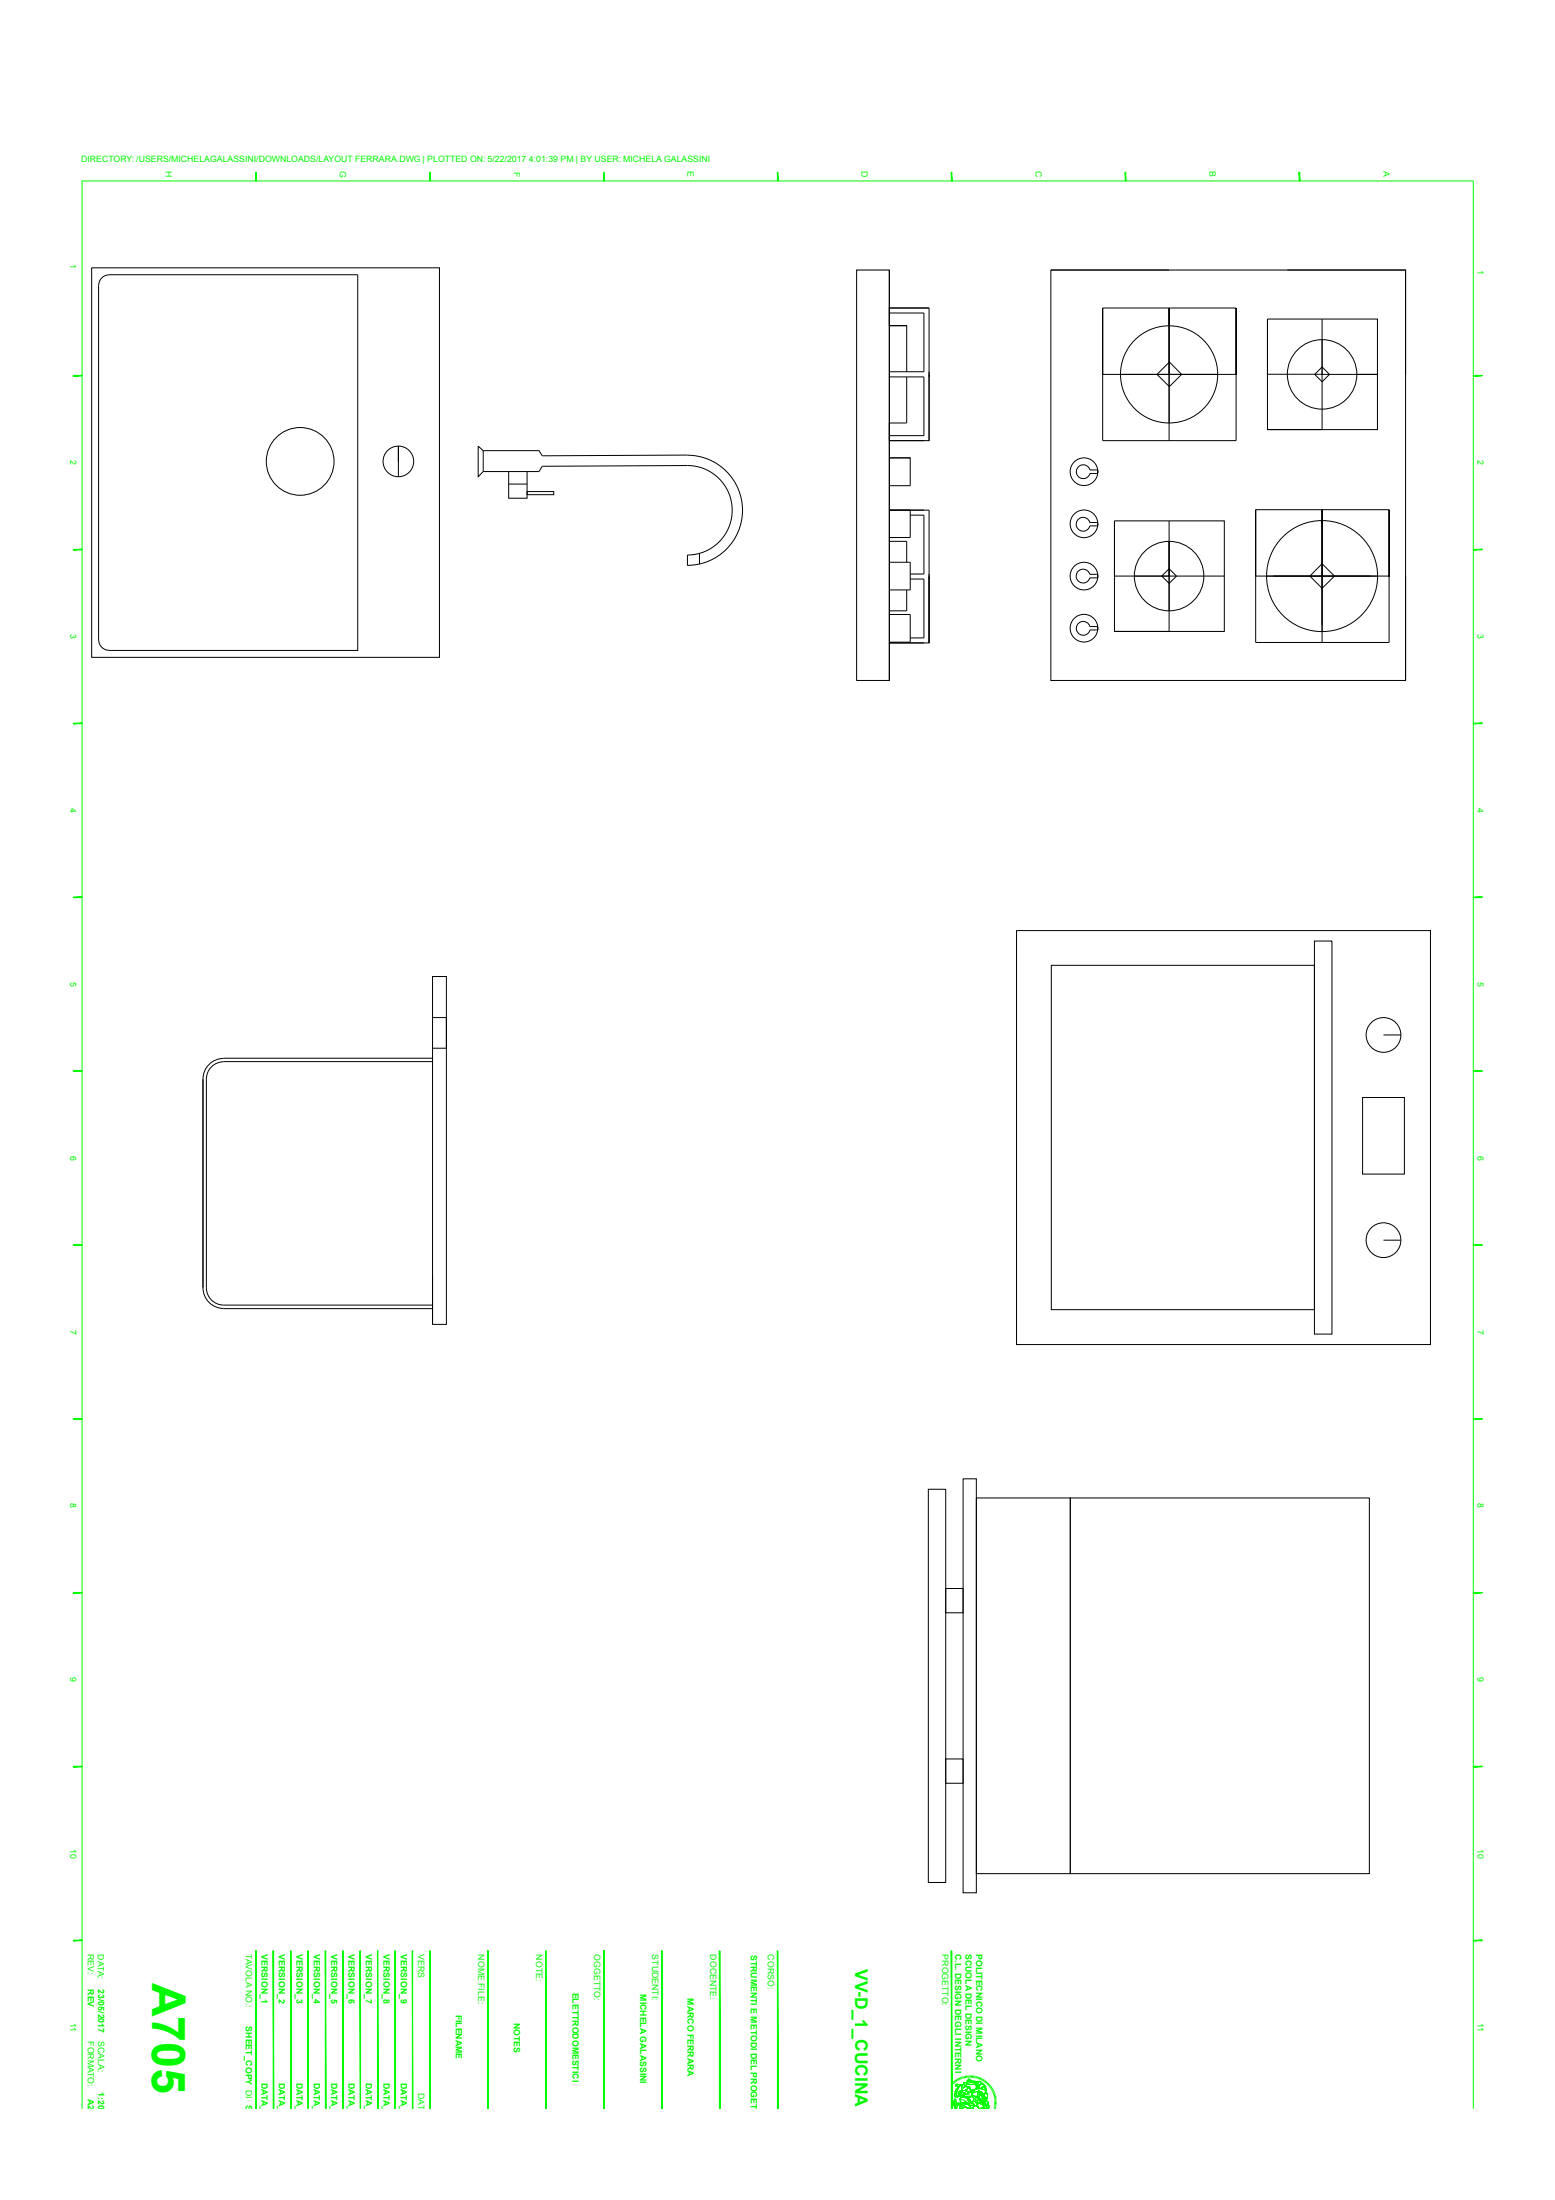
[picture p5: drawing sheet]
<svg xmlns="http://www.w3.org/2000/svg" width="210mm" height="297mm" viewBox="0 0 210 297" stroke-linecap="round" stroke-linejoin="round" font-family="sans-serif">
<g fill="none" stroke="#000" stroke-width=".13">
<path d="M12.4 36.2h46.9v52.6h-46.9zM13.3 38.5v47.9M14.7 37.1a1.39 1.39 0 0 0-1.4 1.4M14.7 37.1h33.6v50.7h-33.6a1.39 1.39 0 0 1-1.4-1.4M115.6 36.5h4.4v55.4h-4.4zM120 36.5v55.4M141.9 36.5h47.8v55.4h-47.8zM141.9 36.5h15.9M173.8 36.5h15.9v14.1M120 44h2.4v6.2M120 44h2.4M120 42.3h4.7v7.9h-4.7"/>
<path d="M120 50.9h4.7v7.9h-4.7M120 41.6h5.4M120 59.5h4.7M125.4 41.6h-5.4v2.4M125.4 41.6v17.9h-5.4v-2.4h2.4v-6.2M125.4 50.2v9.3M148.8 41.6h18.1M151.2 50.6h13.2M157.8 57.1v-15.5v17.9M157.8 41.6v9h-9v-9v17.9h18.1v-17.9v9h-9M157.9 48.9l1.6 1.7-1.6 1.6-1.7-1.6zM171.1 43.1h7.4"/>
<path d="M178.5 49.5l1 1.1-1 .9-1-.9zM178.5 43.1v7.5h7.4h-2.7M178.5 43.1h7.4v14.9h-14.8M178.5 45.8v12.2h-7.4v-14.9v7.4h7.4M53.8 62.3v-2.1v4.2M64.5 60.2l.7 .6v2.9l-.7 .7zM65.2 60.8h7.6l.4 .7h19.6a7.4 7.4 0 0 1 7.4 7.4 7.4 7.4 0 0 1-7.4 7.4v-1.4a6 6 0 0 0 6-6 6 6 0 0 0-6-6l-19.6 .1-.4 .7h-7.6M68.7 63.7v3.6h2.4v-3.6M68.7 65.4h2.4M71.1 66.4h3.6v.4h-3.6zM94.4 74.7v1.5M120 68.9h5.4v17.9h-5.4h4.7"/>
<path d="M120 75.9h2.9v3.8h-2.9M120 73.1h2.4v2.8M122.4 79.7v2.8h-2.4M122.9 61.8h-2.9h2.9v3.8h-2.9M122.9 68.9v3.7h-2.9M122.9 69.6h1.8v7.9h-1.8M122.9 78.2h1.8v7.9h-1.8M125.4 77.5v9.3M145.6 77a.93 .93 0 0 1 1.5 .5h1l.1 .2-.1 .3h-1a.93 .93 0 0 1-1.4 .6 .93 .93 0 0 1-.1-1.6zM147.1 70.5h1a.28 .28 0 0 1 0 .5h-1a.93 .93 0 0 1-1.5 .5 .93 .93 0 0 1 .1-1.5 .93 .93 0 0 1 1.4 .6M147.1 63.5h1l.1 .1-.1 .3h-1M147.1 63.5a.93 .93 0 0 0-1.4-.6 .93 .93 0 0 0 0 1.6 .93 .93 0 0 0 1.4-.6"/>
<path d="M150.4 70.3h7.4M157.8 76.8l1 1-1 1-1-1zM157.8 70.3v15h-7.4v-15v7.5h14.9M157.8 70.3h7.5v7.5M157.8 73.1v9.4M165.3 77.8v7.5h-14.9M169.5 68.8h18M170.9 77.8h15.1M178.5 76.1l1.6 1.7-1.6 1.6-1.7-1.6zM178.5 71.2v-2.4v17.9M178.5 68.8v9h-9v-9v17.9h18v-17.9v9h-9M178.5 70.3v15"/>
<path d="M189.7 77.8v14.1M120 83h2.9v3.7h-2.9M147.1 84.6h1a.28 .28 0 0 1 0 .5h-1M147.1 84.6a.93 .93 0 0 0-1.4-.5 .93 .93 0 0 0 0 1.5 .93 .93 0 0 0 1.4-.5M58.4 131.8v47v-6.6M58.4 137.4h1.9v4.1h-1.9M60.3 131.8h-1.9h1.9v47h-1.9M137.2 125.6h55.9v55.9h-55.9zM141.9 130.3h35.5v46.5h-35.5zM177.4 127.1h2.4v53h-2.4zM186.8 139.7h2.3M30.2 143.4a2.35 2.35 0 0 0-2.3 2.3v28.2a2.35 2.35 0 0 0 2.3 2.3h28.2"/>
<path d="M30.2 143.3h28.2M58.4 142.9h-28.2a2.8 2.8 0 0 0-2.8 2.8v28.2a2.8 2.8 0 0 0 2.8 2.8M183.9 148.2h5.7v10.3h-5.7zM30.2 176.7h28.2M186.8 167.4h2.3M130 199.7h1.8v55.9h-1.8zM125.3 201.1h2.4v53.1h-2.4zM127.7 214.5h2.3v3.3h-2.3zM131.8 202.3h12.7v50.7h-12.7zM144.5 202.3h40.3v50.7h-40.3zM127.7 237.5h2.3v3.3h-2.3z"/>
<circle cx="157.8" cy="50.5" r="6.6"/>
<circle cx="178.5" cy="50.6" r="4.7"/>
<circle cx="40.5" cy="62.3" r="4.6"/>
<circle cx="53.8" cy="62.3" r="2.07"/>
<circle cx="146.3" cy="63.7" r="1.87"/>
<circle cx="146.3" cy="70.7" r="1.87"/>
<circle cx="146.3" cy="77.8" r="1.87"/>
<circle cx="157.8" cy="77.8" r="4.7"/>
<circle cx="178.5" cy="77.8" r="7.5"/>
<circle cx="146.3" cy="84.8" r="1.87"/>
<circle cx="186.8" cy="139.7" r="2.35"/>
<circle cx="186.8" cy="167.4" r="2.35"/>
</g>
<g fill="none" stroke="#0f0" stroke-width=".13">
<path d="M127.4 283.5h.3M127.4 283.7h.3M127.4 283.8h.3M127.4 283.3l.3 .1M127.4 283.2h.3M127.4 283l.4 .1M127.5 282.9h.3M127.5 282.7l.3 .1M127.6 282.5l.3 .1M127.6 282.4l.3 .1M127.7 284h-.3M127.7 284.1l-.3 .1"/>
<path d="M127.7 284.3h-.3M127.7 282.2l.3 .2M127.7 284.4l-.3 .1M127.8 284.6l-.3 .1M127.8 284.7h.1M127.8 282.1l.3 .1M127.9 281.9l.3 .2M128 281.8l.2 .2M128.1 281.6l.2 .2M128.2 281.5l.2 .2M128.3 281.4l.2 .2M128.4 281.3l.2 .2"/>
<path d="M128.5 281.2l.2 .2M128.7 281l.2 .3M128.8 280.9l.2 .3M128.9 280.8l.2 .3M129 280.7l.2 .3M129.2 280.7l.1 .2M129.3 280.6l.2 .3M129.5 280.5l.1 .3M129.6 280.4l.2 .3M129.8 280.4l.1 .3M130 280.3v.3M130.1 280.3l.1 .3"/>
<path d="M130.3 280.3v.3M130.5 280.2v.3M130.6 280.2l.1 .3M130.8 280.2v.3M130.8 283.2l-.2 .3 .2 .2h.1l.2 .2 .2-.1 .2-.5-.4-.3h.1l.5 .1 .1 .1-.1 .1v.4M131 280.2v.3M131.1 280.2v.3M131.3 280.2v.3M131.5 280.2l-.1 .4M131.6 280.3v.3M131.8 280.3l-.1 .3M132 280.3l-.1 .4"/>
<path d="M132.1 280.4l-.1 .3M132.3 280.5l-.1 .2M132.4 280.5l-.1 .3M132.6 280.6l-.2 .3M132.7 280.7l-.1 .2M132.9 280.8l-.2 .2M133 280.9l-.2 .2M133.1 281l-.2 .2M133.3 281.1l-.2 .2M133.4 281.2l-.2 .2M133.5 281.3l-.2 .2M133.6 281.4l-.2 .2"/>
<path d="M133.7 281.5l-.2 .2M133.8 281.7l-.2 .2M133.9 281.8l-.2 .2M134 282l-.2 .1M134.1 284.6l.3 .1M134.1 282.1l-.3 .1M134.2 284.5h.3M134.2 284.3l.3 .1M134.2 284.2h.3M134.2 282.2l-.3 .2M134.2 284h.3M134.2 283.9h.3"/>
<path d="M134.2 283.7h.3M134.3 282.4l-.3 .1M134.3 282.6l-.3 .1M134.4 282.7l-.3 .1M134.4 282.9l-.3 .1M134.5 283l-.3 .1M134.5 283.2h-.3M134.5 283.4h-.3M134.5 283.5h-.3"/>
</g>
<path d="M130.6 283.3l-.7-.3-.3 .4 .1 .5 .5 .1-.1-.1 .2 .1-.1-.2 .2-.1-.1 .2 .3 .1 .1 .2 .3 .1 .2-.1 .3 .2 .4-.1 .1-.3h-.1l-.2-.3" fill="none" stroke="#0f0" stroke-width=".13"/>
<path d="M130.6 283.3h.1M131.5 283.3l-.3-.3-.4 .2 .2 .5v.2h.2" fill="none" stroke="#0f0" stroke-width=".13"/>
<path d="M128.9 284.7l-.2-.8h.1l.2 .8M129.6 284.7v-.3l.9 .1 .1 .2a.12 .12 0 0 1 0-.1 .12 .12 0 0 1 .2 0l.3 .1M129.7 284.7h.4M131.3 284.7l-.1-.1 .2-.2 .3-.1h.2l.3 .4M131.5 283.3l-.2 .5-.1 .1M132.9 284.2l.3 .1 .1 .3-.3 .1-.2-.1h-.3l.1 .1h.3h-.3h-.3M133 284.1l.5 .2v.2l-.1 .2" fill="none" stroke="#0f0" stroke-width=".13"/>
<path d="M129 284.7l-.2-.8 .2-.5 .2 .9-.1 .4M129.1 284l.5 .1 .1 .1h-.6l.3-.1zM129.4 284l.4-.1 .9 .3 .3 .1 .1 .4-.5-.1-.6-.4h-.3l-.1-.1zM132.8 284.3l.1-.1 .3 .1 .1 .3-.3 .1-.2-.1zM133 284.1h-.4l.3 .1" fill="none" stroke="#0f0" stroke-width=".13"/>
<path d="M130.1 283.9l.2 .1-.1-.2 .2-.1-.1 .2 .3 .1 .1 .1h-.4z" fill="none" stroke="#0f0" stroke-width=".13"/>
<path d="M133.4 283.9l-.2-.2h-.2l-.3 .4h-.3l-.2-.1h-.2" fill="none" stroke="#0f0" stroke-width=".13"/>
<path d="M128.9 283.4h.1l-.2 .5h-.1zM130.7 283.3l.1-.1 .2 .6-.3-.2zM131.7 283.4v-.1l.2-.2 .4 .2 .2 .4M131.7 283.6l.6-.1h.1v.2l-.2 .2h-.4l-.1-.1zM131.9 284.3l.3 .4M132.7 283.4l.1 .1v.3a.14 .14 0 0 1-.2-.1 .14 .14 0 0 1 .1-.2zM132.8 283.6h.1l.1 .1-.1 .2-.2 .1zM133.4 283.9v.3l-.3-.1h-.5l.3 .1-.2 .1 .1 .3h-.3l.1 .1h-.3" fill="none" stroke="#0f0" stroke-width=".13"/>
<path d="M132.5 283.7l-.1 .2-.3 .1h-.3l.1-.2 .2 .1" fill="none" stroke="#0f0" stroke-width=".13"/>
<path d="M131.7 283.4v.1l.1 .1 .4-.1h.2v.3l-.3 .1M133.1 282.5l.2 .3v.3l-.1 .3-.2 .1" fill="none" stroke="#0f0" stroke-width=".13"/>
<path d="M132 282.8h.2v.4v-.1h-.3zM132 282.6l.2-.1 .1 .3v.1l-.1-.1-.2 .1zM132.6 282.6l.3 .1-.1 .3 .2 .2-.1 .2-.2-.2M133.1 282.5l-.3 .3 .2 .4-.1 .2 .1 .1" fill="none" stroke="#0f0" stroke-width=".13"/>
<path d="M130.1 282.3l.6 .1-.1 .3-.2 .1v-.1l-.6-.2-.1 .3M130.6 281.7l.3 .1 .1 .5v.1l.2 .2v.2l-.1 .3-.5 .2-.2-.1-.3-.4 .1-.2 .2 .2 .2-.1 .1-.2-.1-.1a.14 .14 0 0 1-.2-.2 .14 .14 0 0 1 .1-.1l.2-.2zM132.6 282.6v.3l-.1 .2 .2 .1" fill="none" stroke="#0f0" stroke-width=".13"/>
<path d="M129.6 282.3l-.1 .2-.1-.1 .1 .1-.2 .2 .3-.1-.2 .2 .2-.1-.1 .2 .2-.1" fill="none" stroke="#0f0" stroke-width=".13"/>
<path d="M130.1 282.3h-.5M132.2 282.3l.3 .2 .1 .4-.3-.1zM132.6 281.8l.2-.1 .2 .3 .1 .5-.2 .2h-.2l-.5-.4-.9 .3" fill="none" stroke="#0f0" stroke-width=".13"/>
<path d="M130.7 281.4l.3 .1 .6-.1 .2 .1v.5l-.4 .3h-.4M132.6 281.8l-.2 .2h-.6l-.4 .3h-.3l-.1 .1v.1l.2 .1v.2l.1-.2" fill="none" stroke="#0f0" stroke-width=".13"/>
<path d="M130.7 281.4l-.2 .1a.12 .12 0 0 0-.1 .2 .12 .12 0 0 0 .1 0l.1 .1 .1-.1h.2l.1 .6M131.9 281.1h.2l-.2 .6 .1 .1a.12 .12 0 0 1 0 .2 .12 .12 0 0 1-.2-.1zM132.1 281h.2l.3 .4h-.2l-.2 .1-.1 .5-.2-.3 .2-.6" fill="none" stroke="#0f0" stroke-width=".13"/>
<path d="M129 281.5l.2-.1 .5 .2-.4 .3-.2 .6v.4l.3 .1-.2 .1-.3-.1M132.1 281v.1" fill="none" stroke="#0f0" stroke-width=".13"/>
<path d="M129 281.5v.1l.1 .1 .1-.1 .1 .2-.3 .6-.1 .4v.2" fill="none" stroke="#0f0" stroke-width=".13"/>
<path d="M132.4 281.4h.4l.2 .3 .1 .6-.1-.4-.2-.2h-.2l-.2 .3h-.3" fill="none" stroke="#0f0" stroke-width=".13"/>
<path d="M130 281.5l-.2 .2 .1 .6-.5 .1 .1 .1-.1 .2 .2-.1-.2 .2M132.4 281.4l-.2 .1-.1 .5" fill="none" stroke="#0f0" stroke-width=".13"/>
<path d="M129.4 282.8l.2-.1v.2l.3-.4 .3 .1-.1 .2-.2 .1" fill="none" stroke="#0f0" stroke-width=".13"/>
<g fill="none" stroke="#0f0" stroke-width=".13">
<path d="M129.6 284.7v-.3l.9 .2 .1 .1M129.7 284.7h.4M129.9 283l-.3 .4M130 281.5h-.3l-.3 .3-.3 .8v.3l.2 .1 .6-.1M130 281.5l.1-.1 .1 .3h.2l.2 .1a.28 .28 0 0 1-.2 .4v.1h-.3a.27 .27 0 0 1-.3-.1 .27 .27 0 0 1 0-.4zM130.3 283.6l-.7-.2 .1 .5M130.6 281l.3 .1h.6l.3 .2a.1 .1 0 0 1 0 .2 .1 .1 0 0 1-.1-.1h-1.2zM130.6 281l.1-.2 .2 .2h.7l.2 .2M130.6 280.8l.2-.1 .4 .2 .7 .2-.1 .9M130.9 283.6h.1M130.9 283.6v.1M131.4 284.6v.1"/>
<path d="M131.4 284.7h.1M132.2 282.9v.1v-.2h-.2l-.1 .3h.3v.1v-.2M132.8 283.7v-.2l-.1-.2-.1 .3 .1 .2 .1-.1-.1 .1M132.8 283.2h.1M132.9 283.2h-.1M132.9 284.6h.1M132.9 284.5v.1M132.9 284l-.2 .1M133 284.4h.1M133 284.3v.1"/>
</g>
<g fill="none" stroke="#0f0" stroke-width=".13">
<path d="M128.7 283.9h.1M129 283.4h-.1l-.2 .5 .2 .8M129 283.4l-.2 .5 .2 .8M129 283.4l.2 .9-.1 .4M129.4 284l-.4-.1 .4 .2-.4 .2 .7-.1-.3-.2 .4-.1 1.2 .4M129.6 284.2h.4l.4 .3 .6 .2v-.4l.3-.1 .2 .2M130.3 284l-.1-.2 .2-.1-.1 .2 .3 .1 .1 .2M130.3 284l-.2-.1 .1 .1M130.4 284h-.1l.2 .1M130.6 284l.2-.1 .2 .2M130.9 284l.6 .1M131.3 284.7l-.1-.1 .4-.3 .3 .1 .2 .3"/>
<path d="M131.7 284.3h.2l.2 .4M131.9 284.1l-.1 .2M132.1 283.8v.1M132.2 284.7h.1M132.2 283.6l.1 .1M132.6 284.7h-.3M132.7 284.1h-.1l.1 .1 .5 .1 .1 .3-.3 .1-.5-.1M132.8 284.4h.1M132.9 284.4h.1M132.9 284.2l-.2 .1 .1 .3"/>
</g>
<path d="M130.2 283.2h-.5M131.2 283h.4l.2 .2M131.4 283.7h.3M132 283.6v.3h.2M132.4 283.6l-.1 .3-.4 .2-.1-.2 .2-.1M132.5 284.6l.4 .1M132.7 284.1h.4l.3 .1 .1 .3-.1 .2M132.7 284h.1l-.1 .1-.5-.1M132.8 283.6l.2 .1v.1l-.2 .2h-.1v-.2M133 283.7l.3 .1 .1 .4" fill="none" stroke="#0f0" stroke-width=".13"/>
<path d="M130.2 282.6v.3l.1 .2h.2l.3-.1M130.7 283.6h.1M130.8 283.6v.1M130.8 283.3l-.1 .2 .1 .2 .2 .1M131.1 283h.2l.1 .2 .1 .3-.2 .3-.2 .1h-.1v-.2M132.4 283.6l-.1-.3-.4-.1-.2 .1v.3l.7-.1v.2l-.1 .1" fill="none" stroke="#0f0" stroke-width=".13"/>
<path d="M129.1 282.6v.3l.3 .1 .7-.2M129.6 281.6l-.4-.2-.2 .1v.1l.1 .1 .1-.1 .1 .2-.2 .3M130.8 283.2l.2 .5M131.2 282.8l-.1 .2-.3 .3h-.3l-.2-.2" fill="none" stroke="#0f0" stroke-width=".13"/>
<path d="M129.1 282.1l-.2 .4v.5l.1 .1 .4-.1M130 281.5h-.3l-.3 .3-.4 1M130.1 281.4l-.2 .1-.1 .2 .1 .6h-.2l-.2 .2-.1-.1 .1 .1-.1 .2 .2-.1-.2 .2 .2-.1-.1 .2M130.7 281.9l-.3 .4" fill="none" stroke="#0f0" stroke-width=".13"/>
<path d="M129.9 282.3l.7 .1 .1 .1-.1 .2-.2 .1v-.1l-.6-.2-.3 .4M130.2 281.7l.1-.1 .2 .1 .2 .2M130.4 281.6v-.3l-.3-.1 .1 .6-.2 .2M130.6 281.8l.1-.1 .2 .1 .1 .5M132.2 282.5l-.2 .1v.3M132.3 282.8l-.1 .1M132.7 283.1h-.1M133.1 282.5l.2 .3v.3l-.2 .4h-.2l.1-.3h-.1" fill="none" stroke="#0f0" stroke-width=".13"/>
<path d="M132.1 282l.1-.5 .2-.1h.4l.2 .3 .1 .3-.1 .6-.3 .1-.2-.2M132.2 282.3l.2 .5 .1 .1M132.4 282.7l.2 .2M132.4 282l.2-.3 .2 .1 .2 .2 .1 .3M132.6 282.6v.3l-.1 .2 .1 .2 .3 .1M132.9 282.7l-.1 .2 .1 .3" fill="none" stroke="#0f0" stroke-width=".13"/>
<path d="M132.5 282h-.7l-.3 .3h-.4l-.1 .1v.1l.2 .1v.2l.2-.3 .7-.2 .4 .2" fill="none" stroke="#0f0" stroke-width=".13"/>
<g fill="none" stroke="#0f0" stroke-width=".13">
<path d="M11.1 284.7v-260.3h187.8v260.3M129.8 282.9l.2 .2 .4 .1M130.5 281.4h1.1l.2 .1M130.7 282.5l.1 .4M131 282.9l-.2 .4M131.1 284l.4 .2M131.7 282.1l-.7 .1M131.7 283.6v.2l.1 .1M131.8 281.3l-.2-.2h-.7l-.3-.1-.1 .4M132.1 281.1h-.2M132.4 283.8l-.2 .1v-.1M132.5 282l.4 .2"/>
<path d="M132.6 281.4l-.3-.4-.3 .1-.1 .7 .2 .2"/>
</g>
<g fill="#fff" stroke="#fff" stroke-width=".13">
<path d="M128.5 275.2v9.5h-1.4z"/>
<path d="M126.4 275.2v9.5h.7zM126.4 275.2h2.1l-1.4 9.5z"/>
</g>
<path d="M126.4 284.7v-9.5h2.1v9.5" fill="none" stroke="#fff" stroke-width=".13"/>
<g fill="#0f0" stroke="#0f0" stroke-width=".13">
<path d="M34.5 263.4v21.3h.1zM34.5 263.4h.1v21.3z"/>
<path d="M34.5 263.4v21.3h.1zM34.5 263.4h.1v21.3z"/>
<path d="M36.9 263.4v21.3zM36.9 263.4v21.3z"/>
<path d="M39.2 263.4l.1 21.3zM39.2 263.4l.1 21.3z"/>
<path d="M41.6 263.4v21.3zM41.6 263.4v21.3z"/>
<path d="M43.9 263.4l.1 21.3zM43.9 263.4l.1 21.3z"/>
<path d="M46.3 263.4v21.3zM46.3 263.4v21.3z"/>
<path d="M48.6 263.4l.1 21.3zM48.6 263.4l.1 21.3z"/>
<path d="M51 263.4v21.3zM51 263.4v21.3z"/>
<path d="M53.3 263.4l.1 21.3zM53.3 263.4l.1 21.3z"/>
<path d="M97.1 263.4l.1 21.3v-21.3zM97.1 263.4l.1 21.3h-.1z"/>
<path d="M89.3 263.4l.1 21.3v-21.3zM89.3 263.4l.1 21.3h-.1z"/>
<path d="M89.3 263.4v21.3h.1zM89.3 263.4h.1v21.3z"/>
<path d="M81.5 263.4v21.3zM81.5 263.4v21.3z"/>
<path d="M128.4 263.4l.1 21.3v-21.3zM128.4 263.4l.1 21.3h-.1z"/>
<path d="M81.5 263.4v21.3zM81.5 263.4v21.3z"/>
<path d="M73.6 263.4v21.3h.1zM73.6 263.4h.1v21.3z"/>
<path d="M81.5 263.4v21.3zM81.5 263.4v21.3z"/>
<path d="M81.5 263.4v21.3zM81.5 263.4v21.3z"/>
<path d="M104.9 263.4l.1 21.3v-21.3zM104.9 263.4l.1 21.3h-.1z"/>
<path d="M65.8 263.4v21.3h.1zM65.8 263.4h.1v21.3z"/>
<path d="M65.8 263.4v21.3h.1zM65.8 263.4h.1v21.3z"/>
<path d="M55.7 263.4v21.3zM55.7 263.4v21.3z"/>
<path d="M58 263.4v21.3h.1zM58 263.4h.1v21.3z"/>
<path d="M198.9 215.1h1.2v-.1zM198.9 215h1.2l-1.2 .1z"/>
<path d="M198.9 191.6h1.2v-.1zM198.9 191.5h1.2l-1.2 .1z"/>
<path d="M198.9 238.6h1.2v-.1zM198.9 238.5h1.2l-1.2 .1z"/>
<path d="M198.9 262h1.2zM198.9 262h1.2h-1.2z"/>
<path d="M81.5 23.3v1.1zM81.5 23.3v1.1z"/>
<path d="M104.9 23.3v1.1h.1zM104.9 23.3h.1v1.1z"/>
<path d="M128.4 23.3v1.1h.1zM128.4 23.3h.1v1.1z"/>
<path d="M151.9 23.3v1.1h.1zM151.9 23.3h.1v1.1z"/>
<path d="M175.4 23.3v1.1h.1zM175.4 23.3h.1v1.1z"/>
<path d="M34.5 23.3v1.1h.1zM34.5 23.3h.1v1.1z"/>
<path d="M58 23.3v1.1h.1zM58 23.3h.1v1.1z"/>
<path d="M198.9 168.1h1.2zM198.9 168.1h1.2h-1.2z"/>
<path d="M198.9 144.7h1.2v-.1zM198.9 144.6h1.2l-1.2 .1z"/>
<path d="M198.9 121.2h1.2v-.1zM198.9 121.1h1.2l-1.2 .1z"/>
<path d="M198.9 97.7h1.2v-.1zM198.9 97.6h1.2l-1.2 .1z"/>
<path d="M198.9 74.2h1.2zM198.9 74.2h1.2h-1.2z"/>
<path d="M198.9 50.8h1.2v-.1zM198.9 50.7h1.2l-1.2 .1z"/>
<path d="M9.9 215.1h1.2v-.1zM9.9 215h1.2l-1.2 .1z"/>
<path d="M9.9 191.6h1.2v-.1zM9.9 191.5h1.2l-1.2 .1z"/>
<path d="M9.9 238.6h1.2v-.1zM9.9 238.5h1.2l-1.2 .1z"/>
<path d="M9.9 262h1.2zM9.9 262h1.2h-1.2z"/>
<path d="M9.9 168.1h1.2zM9.9 168.1h1.2h-1.2z"/>
<path d="M9.9 144.7h1.2v-.1zM9.9 144.6h1.2l-1.2 .1z"/>
<path d="M9.9 121.2h1.2v-.1zM9.9 121.1h1.2l-1.2 .1z"/>
<path d="M9.9 97.7h1.2v-.1zM9.9 97.6h1.2l-1.2 .1z"/>
<path d="M9.9 74.2h1.2zM9.9 74.2h1.2h-1.2z"/>
<path d="M9.9 50.8h1.2v-.1zM9.9 50.7h1.2l-1.2 .1z"/>
</g>
<text font-size="6.3" fill="#00f900" x="20.6" y="267.7" transform="rotate(90 20.6 267.7)">A705</text>
<text font-size="2.4" fill="#00f900" x="115.4" y="265.8" transform="rotate(90 115.4 265.8)">VV-D_1_CUCINA</text>
<g font-size="1.2" fill="#00f900">
<text x="11" y="21.9">DIRECTORY: /USERS/MICHELAGALASSINI/DOWNLOADS/LAYOUT FERRARA.DWG | PLOTTED ON: 5/22/2017 4:01:39 PM | BY USER: MICHELA GALASSINI</text>
<text x="22.4" y="23.1" transform="rotate(90 22.4 23.1)">H</text>
<text x="45.9" y="23.1" transform="rotate(90 45.9 23.1)">G</text>
<text x="69.3" y="23.2" transform="rotate(90 69.3 23.2)">F</text>
<text x="92.8" y="23.1" transform="rotate(90 92.8 23.1)">E</text>
<text x="116.3" y="23.1" transform="rotate(90 116.3 23.1)">D</text>
<text x="139.8" y="23.1" transform="rotate(90 139.8 23.1)">C</text>
<text x="163.3" y="23.1" transform="rotate(90 163.3 23.1)">B</text>
<text x="186.7" y="23.1" transform="rotate(90 186.7 23.1)">A</text>
<text x="9.5" y="35.6" transform="rotate(90 9.5 35.6)">1</text>
<text x="199.4" y="36.5" transform="rotate(90 199.4 36.5)">1</text>
<text x="9.5" y="62.1" transform="rotate(90 9.5 62.1)">2</text>
<text x="199.4" y="62.1" transform="rotate(90 199.4 62.1)">2</text>
<text x="9.5" y="85.6" transform="rotate(90 9.5 85.6)">3</text>
<text x="199.4" y="85.6" transform="rotate(90 199.4 85.6)">3</text>
<text x="9.5" y="109.1" transform="rotate(90 9.5 109.1)">4</text>
<text x="199.4" y="109.1" transform="rotate(90 199.4 109.1)">4</text>
<text x="9.5" y="132.6" transform="rotate(90 9.5 132.6)">5</text>
<text x="199.4" y="132.6" transform="rotate(90 199.4 132.6)">5</text>
<text x="9.5" y="156" transform="rotate(90 9.5 156)">6</text>
<text x="199.4" y="156" transform="rotate(90 199.4 156)">6</text>
<text x="9.5" y="179.5" transform="rotate(90 9.5 179.5)">7</text>
<text x="199.4" y="179.5" transform="rotate(90 199.4 179.5)">7</text>
<text x="9.5" y="203" transform="rotate(90 9.5 203)">8</text>
<text x="199.4" y="203" transform="rotate(90 199.4 203)">8</text>
<text x="9.5" y="226.5" transform="rotate(90 9.5 226.5)">9</text>
<text x="199.4" y="226.5" transform="rotate(90 199.4 226.5)">9</text>
<text x="9.5" y="249.6" transform="rotate(90 9.5 249.6)">10</text>
<text x="199.4" y="249.6" transform="rotate(90 199.4 249.6)">10</text>
<text x="11.9" y="263.8" transform="rotate(90 11.9 263.8)">REV:</text>
<text x="13.2" y="263.9" transform="rotate(90 13.2 263.9)">DATA:</text>
<text x="33.2" y="263.9" transform="rotate(90 33.2 263.9)">TAVOLA NO.:</text>
<text x="35.3" y="263.9" transform="rotate(90 35.3 263.9)">VERSION_1</text>
<text x="37.7" y="263.9" transform="rotate(90 37.7 263.9)">VERSION_2</text>
<text x="40" y="263.9" transform="rotate(90 40 263.9)">VERSION_3</text>
<text x="42.3" y="263.9" transform="rotate(90 42.3 263.9)">VERSION_4</text>
<text x="44.7" y="263.9" transform="rotate(90 44.7 263.9)">VERSION_5</text>
<text x="47" y="263.9" transform="rotate(90 47 263.9)">VERSION_6</text>
<text x="49.4" y="263.9" transform="rotate(90 49.4 263.9)">VERSION_7</text>
<text x="51.7" y="263.9" transform="rotate(90 51.7 263.9)">VERSION_8</text>
<text x="54.1" y="263.9" transform="rotate(90 54.1 263.9)">VERSION_9</text>
<text x="56.4" y="263.8" transform="rotate(90 56.4 263.8)">VERS</text>
<text x="64.5" y="263.9" transform="rotate(90 64.5 263.9)">NOME FILE:</text>
<text x="72.4" y="263.9" transform="rotate(90 72.4 263.9)">NOTE:</text>
<text x="80.2" y="263.9" transform="rotate(90 80.2 263.9)">OGGETTO:</text>
<text x="88" y="263.9" transform="rotate(90 88 263.9)">STUDENTI:</text>
<text x="95.9" y="263.9" transform="rotate(90 95.9 263.9)">DOCENTE:</text>
<text x="101.4" y="263.9" transform="rotate(90 101.4 263.9)">STRUMENTI E METODI DEL PROGETTO</text>
<text x="103.7" y="263.9" transform="rotate(90 103.7 263.9)">CORSO:</text>
<text x="127.2" y="263.9" transform="rotate(90 127.2 263.9)">PROGETTO:</text>
<text x="128.9" y="263.8" transform="rotate(90 128.9 263.8)">C.L. DESIGN DEGLI INTERNI</text>
<text x="130.3" y="263.8" transform="rotate(90 130.3 263.8)">SCUOLA DEL DESIGN</text>
<text x="131.8" y="263.8" transform="rotate(90 131.8 263.8)">POLITECNICO DI MILANO</text>
<text x="11.8" y="268.6" transform="rotate(90 11.8 268.6)">REV</text>
<text x="13.2" y="268.6" transform="rotate(90 13.2 268.6)">23/05/2017</text>
<text x="77.3" y="269" transform="rotate(90 77.3 269)">ELETTRODOMESTICI</text>
<text x="86.4" y="269.3" transform="rotate(90 86.4 269.3)">MICHELA GALASSINI</text>
<text x="92.8" y="269.8" transform="rotate(90 92.8 269.8)">MARCO FERRARA</text>
<text x="9.5" y="273.1" transform="rotate(90 9.5 273.1)">11</text>
<text x="11.8" y="275.6" transform="rotate(90 11.8 275.6)">FORMATO:</text>
<text x="13.2" y="275.6" transform="rotate(90 13.2 275.6)">SCALA:</text>
<text x="33.2" y="273.6" transform="rotate(90 33.2 273.6)">SHEET_COPY DI</text>
<text x="61.5" y="272" transform="rotate(90 61.5 272)">FILENAME</text>
<text x="69.3" y="273.1" transform="rotate(90 69.3 273.1)">NOTES</text>
<text x="199.4" y="273.1" transform="rotate(90 199.4 273.1)">11</text>
<text x="35.3" y="281.2" transform="rotate(90 35.3 281.2)">DATA_1</text>
<text x="37.7" y="281.2" transform="rotate(90 37.7 281.2)">DATA_2</text>
<text x="40" y="281.2" transform="rotate(90 40 281.2)">DATA_3</text>
<text x="42.3" y="281.2" transform="rotate(90 42.3 281.2)">DATA_4</text>
<text x="44.7" y="281.2" transform="rotate(90 44.7 281.2)">DATA_5</text>
<text x="47" y="281.2" transform="rotate(90 47 281.2)">DATA_6</text>
<text x="49.4" y="281.2" transform="rotate(90 49.4 281.2)">DATA_7</text>
<text x="51.7" y="281.2" transform="rotate(90 51.7 281.2)">DATA_8</text>
<text x="54.1" y="281.2" transform="rotate(90 54.1 281.2)">DATA_9</text>
<text x="11.8" y="283.3" transform="rotate(90 11.8 283.3)">A2</text>
<text x="13.2" y="282.5" transform="rotate(90 13.2 282.5)">1:20</text>
<text x="33.2" y="284.2" transform="rotate(90 33.2 284.2)">SHEET_TOTAL</text>
<text x="56.4" y="282.6" transform="rotate(90 56.4 282.6)">DATA</text>
</g>
</svg>
